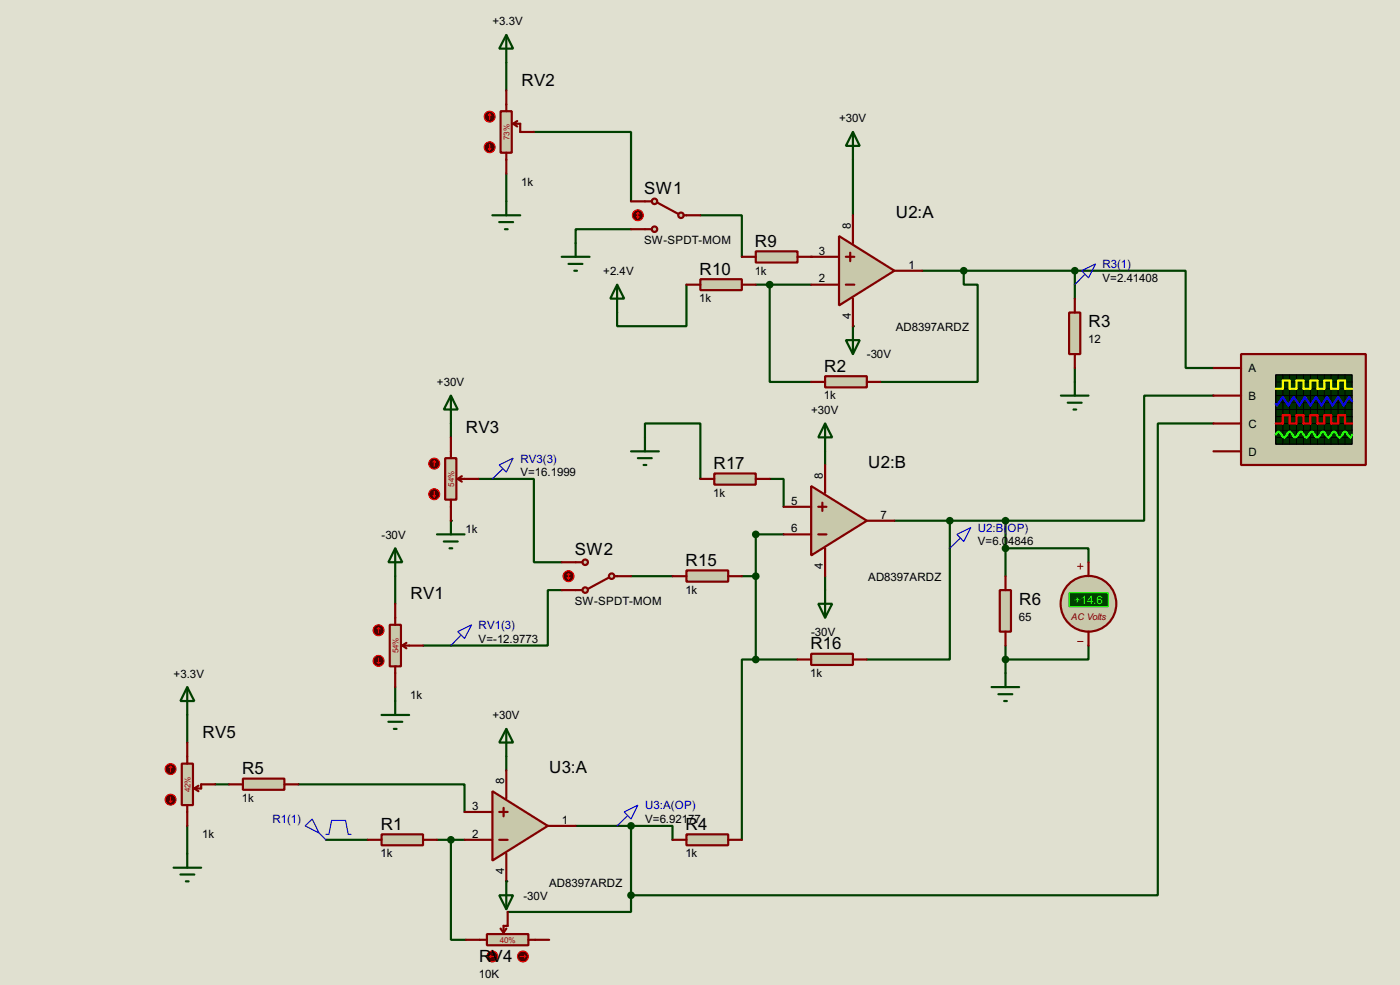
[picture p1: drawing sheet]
<svg xmlns="http://www.w3.org/2000/svg" width="256mm" height="180mm" viewBox="0 0 256 180" stroke-linecap="round" stroke-linejoin="round" font-family="sans-serif">
<path d="M0 0h256.5v180.3h-256.5z" fill="#e0e0d0"/>
<path d="M176.6 49.6v2.5h2.5v17.8h-17.8M196.9 52.1v2.6M196.9 67.4v2.5" fill="none" stroke="#004000" stroke-width=".4"/>
<circle cx="148.6" cy="47" r=".2" fill="#004000"/>
<path d="M156.3 29.3v10.1M169 49.6h7.6" fill="none" stroke="#004000" stroke-width=".4"/>
<circle cx="156.3" cy="59.7" r=".2" fill="#004000"/>
<path d="M125.8 52.1v7.6h-12.7v-2.5M138.5 52.1h10.1M141 52.1v17.8h7.6M141 87.7h2.6v5.1M143.6 97.8h-5.1v7.7h-2.6M151.2 82.6v2.5M163.9 95.3h10.1v25.4h-15.2M151.2 105.5v2.5M92.8 138.5v2.5M59.7 153.7h7.7" fill="none" stroke="#004000" stroke-width=".4"/>
<circle cx="92.8" cy="161.3" r=".2" fill="#004000"/>
<path d="M92.8 11.5v5.1M92.8 31.8v5.1M97.8 24.2h17.8v12.7M128.3 39.4h7.6v7.6M115.6 42h-10.1v2.5M222.3 72.4h-12.7v22.9h-35.6M138.5 105.5v15.2M138.5 120.7h-2.6v33M138.5 120.7h7.6" fill="none" stroke="#004000" stroke-width=".4"/>
<circle cx="82.6" cy="95.3" r=".2" fill="#004000"/>
<g fill="none" stroke="#004000" stroke-width=".4">
<path d="M176.6 49.6h20.3M196.9 49.6h20.3v17.8h5.1M196.9 49.6v2.5M82.6 77.5v2.6M194.4 72.4h5M195.6 73.7h2.6M196.7 75h.5M196.9 69.9v2.5M222.3 77.5h-10.2v86.4h-96.5M87.7 87.7h10.1v15.2h5.1M118.2 80.1v-2.6h10.1v10.2M184.2 95.3v10.2"/>
<path d="M72.4 105.5v5M102.9 108h-2.5v10.2h-22.9M115.6 105.5h7.6M184.2 100.4h15.2v2.5M184.2 118.2v5M199.4 118.2v2.5h-15.2M34.3 130.9v5M72.4 125.8v2.5M34.3 151.2v5.1M39.4 143.6h2.6M54.7 143.6h30.4v5M80.1 153.7h5"/>
<path d="M82.6 153.7v18.3h2.8M105.5 151.2h10.1M115.6 151.2h7.6v2.5M115.6 151.2v12.7M115.6 163.9v3h-22.6"/>
</g>
<path d="M198.2 49.6l2.5-1.3-1.3 2.6zM198.7 50.3l-1.8 1.8" fill="none" stroke="#0000c0" stroke-width=".2"/>
<path d="M151.2 68.9h7.6v2h-7.6z" fill="#c8c8aa" stroke="#800000" stroke-width=".4"/>
<path d="M148.6 69.9h2.6M158.8 69.9h2.5" fill="none" stroke="#800000" stroke-width=".4"/>
<circle cx="176.5" cy="49.6" r=".5" fill="#004000" stroke="#004000" stroke-width=".4"/>
<path d="M156.3 24.2l1.2 2.5h-2.5zM156.3 24.2v5.1M156.3 59.7v5.1M155 62.3h2.5l-1.2 2.5z" fill="none" stroke="#004000" stroke-width=".4"/>
<path d="M195.9 57.2h2v7.6h-2z" fill="#c8c8aa" stroke="#800000" stroke-width=".4"/>
<path d="M196.9 54.7v2.5M196.9 64.8v2.6" fill="none" stroke="#800000" stroke-width=".4"/>
<path d="M138.5 46h7.6v2.1h-7.6z" fill="#c8c8aa" stroke="#800000" stroke-width=".4"/>
<path d="M135.9 47h2.6M146.1 47h2.5" fill="none" stroke="#800000" stroke-width=".4"/>
<path d="M153.7 43.2l10.2 6.4-10.2 6.3z" fill="#c8c8aa" stroke="#800000" stroke-width=".4"/>
<path d="M156.3 39.4v5.1M148.6 52.1h5.1M148.6 47h5.1M155 52.1h1.5M155 47h1.5M155.8 46.3v1.5M156.3 54.7v5M163.9 49.6h5.1" fill="none" stroke="#800000" stroke-width=".4"/>
<circle cx="141" cy="52.1" r=".5" fill="#004000" stroke="#004000" stroke-width=".4"/>
<path d="M128.3 51.1h7.6v2h-7.6z" fill="#c8c8aa" stroke="#800000" stroke-width=".4"/>
<path d="M125.8 52.1h2.5M135.9 52.1h2.6" fill="none" stroke="#800000" stroke-width=".4"/>
<path d="M113.1 52.1l1.3 2.6h-2.6zM113.1 52.1v5.1" fill="none" stroke="#004000" stroke-width=".4"/>
<path d="M125.8 104.4h7.6v2.1h-7.6z" fill="#c8c8aa" stroke="#800000" stroke-width=".4"/>
<path d="M123.2 105.5h2.6M133.4 105.5h2.5" fill="none" stroke="#800000" stroke-width=".4"/>
<circle cx="138.4" cy="97.8" r=".5" fill="#004000" stroke="#004000" stroke-width=".4"/>
<path d="M148.6 119.7h7.7v2h-7.7z" fill="#c8c8aa" stroke="#800000" stroke-width=".4"/>
<path d="M146.1 120.7h2.5M156.3 120.7h2.5" fill="none" stroke="#800000" stroke-width=".4"/>
<path d="M151.2 77.5l1.3 2.6h-2.6zM151.2 77.5v5.1M149.9 110.5h2.6l-1.3 2.6zM151.2 108v5.1" fill="none" stroke="#004000" stroke-width=".4"/>
<path d="M148.6 89l10.2 6.3-10.2 6.4z" fill="#c8c8aa" stroke="#800000" stroke-width=".4"/>
<path d="M143.6 97.8h5M143.6 92.8h5M149.9 97.8h1.5M149.9 92.8h1.5M150.7 92v1.5M151.2 85.1v5.1M158.8 95.3h5.1M151.2 100.4v5.1" fill="none" stroke="#800000" stroke-width=".4"/>
<circle cx="138.4" cy="105.5" r=".5" fill="#004000" stroke="#004000" stroke-width=".4"/>
<path d="M130.9 86.7h7.6v2h-7.6z" fill="#c8c8aa" stroke="#800000" stroke-width=".4"/>
<path d="M128.3 87.7h2.6M138.5 87.7h2.5" fill="none" stroke="#800000" stroke-width=".4"/>
<path d="M175.3 97.8l2.6-1.2-1.3 2.5zM175.8 98.6l-1.8 1.8" fill="none" stroke="#0000c0" stroke-width=".2"/>
<path d="M183.2 108h2v7.6h-2z" fill="#c8c8aa" stroke="#800000" stroke-width=".4"/>
<path d="M184.2 105.5v2.5M184.2 115.6v2.6" fill="none" stroke="#800000" stroke-width=".4"/>
<path d="M227.4 64.8h22.8v20.3h-22.8z" fill="#c8c8aa" stroke="#800000" stroke-width=".4"/>
<path d="M233.7 68.6h14v12.7h-14z" fill="#003000" stroke="#000" stroke-width=".25"/>
<g fill="none" stroke="#000" stroke-width=".18">
<path d="M233.7 72.4h14M233.7 69.9h14M233.7 71.2h14M233.7 73.7h14M233.7 76.3h14M233.7 77.5h14M233.7 78.8h14M233.7 75h14M235 68.6v12.7M236.3 68.6v12.7M237.5 68.6v12.7M238.8 68.6v12.7"/>
<path d="M240.1 68.6v12.7M241.4 68.6v12.7M242.6 68.6v12.7M243.9 68.6v12.7M245.2 68.6v12.7M246.4 68.6v12.7M233.7 80.1h14"/>
</g>
<path d="M233.7 71.2h1.3v-1.5h1.3v1.5h1.2v-1.5h1.3v1.5h1.3v-1.5h1.3v1.5h1.2v-1.5h1.3v1.5h1.3v-1.5h1.2v1.5h1.3" fill="none" stroke="#ff0" stroke-width=".4"/>
<path d="M233.7 77.5h1.3v-1.5h1.3v1.5h1.2v-1.5h1.3v1.5h1.3v-1.5h1.3v1.5h1.2v-1.5h1.3v1.5h1.3v-1.5h1.2v1.5h1.3" fill="none" stroke="#f00" stroke-width=".4"/>
<path d="M247.7 73.5l-.5-.8-1 1.5-1-1.5-1.1 1.5-1-1.5-1 1.5-1-1.5-1 1.5-1-1.5-1 1.5-1.1-1.5-1 1.5-1-1.5-1 1.5-.3-.2" fill="none" stroke="#00f" stroke-width=".4"/>
<path d="M233.7 79.6l.5-.6 .3 .1 .5 .8 .3 .2 .2-.2 .5-.8 .3-.1 .2 .1 .5 .8 .3 .2 .2-.2 .5-.8 .3-.1 .2 .1 .5 .8 .3 .2 .3-.2 .5-.8 .2-.1 .3 .1 .2 .5a.54 .54 0 0 0 .8 .3l.5-.8 .3-.1 .2 .1 .5 .8 .3 .2 .2-.2 .5-.8 .3-.1 .2 .1 .5 .8 .3 .2 .3-.2 .4-.8 .3-.1 .3 .1 .5 .8 .3 .2 .2-.5" fill="none" stroke="#0f0" stroke-width=".4"/>
<path d="M222.3 67.4h5.1M222.3 72.4h5.1M222.3 77.5h5.1M222.3 82.6h5.1" fill="none" stroke="#800000" stroke-width=".4"/>
<circle cx="174" cy="95.3" r=".5" fill="#004000" stroke="#004000" stroke-width=".4"/>
<path d="M55.9 151.2l1.3-1.3 1.3 2.6zM58.5 152.5l1.2 1.2M59.7 152.7h.6l.5-2.5h2.5l.5 2.5h.5" fill="none" stroke="#0000c0" stroke-width=".2"/>
<path d="M69.9 152.7h7.6v2h-7.6z" fill="#c8c8aa" stroke="#800000" stroke-width=".4"/>
<path d="M67.4 153.7h2.5M77.5 153.7h2.6" fill="none" stroke="#800000" stroke-width=".4"/>
<path d="M90.2 144.8l10.2 6.4-10.2 6.3z" fill="#c8c8aa" stroke="#800000" stroke-width=".4"/>
<path d="M85.1 153.7h5.1M85.1 148.6h5.1M91.5 153.7h1.5M91.5 148.6h1.5M92.3 147.9v1.5M92.8 141v5.1M92.8 156.3v5M100.4 151.2h5.1" fill="none" stroke="#800000" stroke-width=".4"/>
<path d="M92.8 133.4l1.2 2.5h-2.5zM92.8 133.4v5.1M91.5 163.9h2.5l-1.2 2.5zM92.8 161.3v5.1" fill="none" stroke="#004000" stroke-width=".4"/>
<circle cx="124.7" cy="39.4" r=".5" fill="#c8c8aa" stroke="#800000" stroke-width=".4"/>
<path d="M125.3 39.4h.5" fill="none" stroke="#800000" stroke-width=".4"/>
<circle cx="119.9" cy="36.9" r=".5" fill="#c8c8aa" stroke="#800000" stroke-width=".4"/>
<path d="M118.2 36.9h1.2M120.5 37.1l3.8 2.1" fill="none" stroke="#800000" stroke-width=".4"/>
<circle cx="119.9" cy="42" r=".5" fill="#c8c8aa" stroke="#800000" stroke-width=".4"/>
<path d="M115.6 36.9h2.6M125.8 39.4h2.5M115.6 42h3.8" fill="none" stroke="#800000" stroke-width=".4"/>
<circle cx="116.8" cy="39.4" r="1" fill="#400000" stroke="#f00" stroke-width=".2"/>
<path d="M116.6 39.7l.3 .2M116.9 38.9v1M116.9 38.9l.2 .3M116.9 38.9l-.3 .3M117.1 39.7l-.2 .2" fill="none" stroke="#f00" stroke-width=".2"/>
<path d="M92.8 6.4l1.2 2.5h-2.5zM92.8 6.4v5.1M90.2 39.4h5.1M92.8 36.9v2.5M91.5 40.7h2.5M92.5 42h.5M102.9 47h5.1M104.2 48.3h2.5M105.2 49.6h.5M105.5 44.5v2.5" fill="none" stroke="#004000" stroke-width=".4"/>
<path d="M91.7 20.4h2.1v7.6h-2.1z" fill="#c8c8aa" stroke="#800000" stroke-width=".4"/>
<path d="M92.8 16.6v3.8M92.8 28v3.8M94 22.7l.8 .5M94 22.7h1.3v1.5h2.5M94.8 22.2l-.8 .5" fill="none" stroke="#800000" stroke-width=".4"/>
<circle cx="89.7" cy="21.4" r="1" fill="#400000" stroke="#f00" stroke-width=".2"/>
<path d="M89.7 20.9l-.2 .2M89.7 20.9l.3 .2M89.7 20.9v1" fill="none" stroke="#f00" stroke-width=".2"/>
<circle cx="89.7" cy="27" r="1" fill="#400000" stroke="#f00" stroke-width=".2"/>
<path d="M89.5 27.2l.2 .3M89.7 26.5v1M90 27.2l-.3 .3" fill="none" stroke="#f00" stroke-width=".2"/>
<circle cx="184.2" cy="95.3" r=".5" fill="#004000" stroke="#004000" stroke-width=".4"/>
<path d="M181.7 125.8h5M182.9 127.1h2.6M184 128.3h.5M184.2 123.2v2.6" fill="none" stroke="#004000" stroke-width=".4"/>
<path d="M125.8 152.7h7.6v2h-7.6z" fill="#c8c8aa" stroke="#800000" stroke-width=".4"/>
<path d="M123.2 153.7h2.6M133.4 153.7h2.5" fill="none" stroke="#800000" stroke-width=".4"/>
<circle cx="138.4" cy="120.7" r=".5" fill="#004000" stroke="#004000" stroke-width=".4"/>
<path d="M82.6 72.4l1.3 2.6h-2.6zM82.6 72.4v5.1M80.1 97.8h5M81.3 99.1h2.6M82.6 95.3v2.5M82.4 100.4h.5" fill="none" stroke="#004000" stroke-width=".4"/>
<path d="M81.6 83.9h2v7.6h-2z" fill="#c8c8aa" stroke="#800000" stroke-width=".4"/>
<path d="M82.6 80.1v3.8M82.6 91.5v3.8M83.9 87.7l.7 .5M83.9 87.7h3.8M84.6 87.2l-.7 .5" fill="none" stroke="#800000" stroke-width=".4"/>
<circle cx="79.5" cy="84.9" r="1" fill="#400000" stroke="#f00" stroke-width=".2"/>
<path d="M79.6 84.4l-.3 .2M79.6 84.4l.2 .2M79.6 84.4v1" fill="none" stroke="#f00" stroke-width=".2"/>
<circle cx="79.5" cy="90.5" r="1" fill="#400000" stroke="#f00" stroke-width=".2"/>
<path d="M79.3 90.7l.3 .3M79.6 90v1M79.8 90.7l-.2 .3" fill="none" stroke="#f00" stroke-width=".2"/>
<path d="M91.5 85.1l2.5-1.2-1.2 2.5zM92 85.9l-1.8 1.8" fill="none" stroke="#0000c0" stroke-width=".2"/>
<path d="M89.2 171h7.6v2h-7.6z" fill="#c8c8aa" stroke="#800000" stroke-width=".4"/>
<path d="M85.4 172h3.8M91.7 170l.6 .7M92.8 170l-.5 .7M93 166.9v2.6h-.7v1.2M96.8 172h3.8" fill="none" stroke="#800000" stroke-width=".4"/>
<circle cx="95.8" cy="175.1" r="1" fill="#400000" stroke="#f00" stroke-width=".2"/>
<path d="M95.3 175.1h1M96.1 174.8l.2 .3M96.3 175.1l-.2 .2" fill="none" stroke="#f00" stroke-width=".2"/>
<circle cx="90.2" cy="175.1" r="1" fill="#400000" stroke="#f00" stroke-width=".2"/>
<path d="M89.7 175.1l.3 .2M89.7 175.1h1M90 174.8l-.3 .3" fill="none" stroke="#f00" stroke-width=".2"/>
<g fill="#004000" stroke="#004000" stroke-width=".4">
<circle cx="82.6" cy="153.7" r=".5"/>
<circle cx="115.6" cy="151.2" r=".5"/>
<circle cx="196.9" cy="49.6" r=".5"/>
</g>
<path d="M114.4 148.6l2.5-1.2-1.3 2.5zM114.9 149.4l-1.8 1.8" fill="none" stroke="#0000c0" stroke-width=".2"/>
<path d="M115.6 82.6h5.1M116.9 83.9h2.5M117.9 85.1h.5M118.2 80.1v2.5" fill="none" stroke="#004000" stroke-width=".4"/>
<circle cx="199.4" cy="110.5" r="5.1" fill="#c8c8aa" stroke="#800000" stroke-width=".4"/>
<path d="M197.4 103.7h1M197.4 117.4h1M197.9 103.2v1" fill="none" stroke="#800000" stroke-width=".18"/>
<path d="M195.9 108.5h7.1v2.6h-7.1z" fill="#004000" stroke="#0f0" stroke-width=".2"/>
<path d="M199.4 102.9v2.6M199.4 115.6v2.6" fill="none" stroke="#800000" stroke-width=".4"/>
<g fill="#004000" stroke="#004000" stroke-width=".4">
<circle cx="184.2" cy="100.4" r=".5"/>
<circle cx="184.2" cy="120.7" r=".5"/>
</g>
<path d="M34.3 125.8l1.3 2.5h-2.5zM34.3 125.8v5.1M31.8 158.8h5.1M34.3 156.3v2.5M33.1 160.1h2.5M34.1 161.3h.5" fill="none" stroke="#004000" stroke-width=".4"/>
<path d="M33.3 139.8h2.1v7.6h-2.1z" fill="#c8c8aa" stroke="#800000" stroke-width=".4"/>
<path d="M34.3 135.9v3.9M34.3 147.4v3.8M35.6 144.3l.8 .5M36.4 143.8l-.8 .5M39.4 143.6h-2.5v.7h-1.3" fill="none" stroke="#800000" stroke-width=".4"/>
<circle cx="31.2" cy="140.8" r="1" fill="#400000" stroke="#f00" stroke-width=".2"/>
<path d="M31.3 140.3l-.3 .2M31.3 140.3l.3 .2M31.3 140.3v1" fill="none" stroke="#f00" stroke-width=".2"/>
<circle cx="31.2" cy="146.4" r="1" fill="#400000" stroke="#f00" stroke-width=".2"/>
<path d="M31 146.6l.3 .3M31.3 145.9v1M31.6 146.6l-.3 .3" fill="none" stroke="#f00" stroke-width=".2"/>
<path d="M44.5 142.5h7.6v2.1h-7.6z" fill="#c8c8aa" stroke="#800000" stroke-width=".4"/>
<path d="M42 143.6h2.5M52.1 143.6h2.6" fill="none" stroke="#800000" stroke-width=".4"/>
<circle cx="115.6" cy="163.9" r=".5" fill="#004000" stroke="#004000" stroke-width=".4"/>
<circle cx="112" cy="105.5" r=".5" fill="#c8c8aa" stroke="#800000" stroke-width=".4"/>
<path d="M112.6 105.5h.5" fill="none" stroke="#800000" stroke-width=".4"/>
<circle cx="107.2" cy="102.9" r=".5" fill="#c8c8aa" stroke="#800000" stroke-width=".4"/>
<path d="M105.5 102.9h1.2M111.6 105.7l-3.8 2.1" fill="none" stroke="#800000" stroke-width=".4"/>
<circle cx="107.2" cy="108" r=".5" fill="#c8c8aa" stroke="#800000" stroke-width=".4"/>
<path d="M102.9 108h3.8M102.9 102.9h2.6M113.1 105.5h2.5" fill="none" stroke="#800000" stroke-width=".4"/>
<circle cx="104.1" cy="105.5" r="1" fill="#400000" stroke="#f00" stroke-width=".2"/>
<path d="M103.9 105.7l.3 .3M104.2 105v1M104.2 105l.2 .2M104.2 105l-.3 .2M104.4 105.7l-.2 .3" fill="none" stroke="#f00" stroke-width=".2"/>
<path d="M72.4 100.4l1.3 2.5h-2.5zM72.4 100.4v5.1M69.9 130.9h5.1M71.2 132.1h2.5M72.2 133.4h.5M72.4 128.3v2.6" fill="none" stroke="#004000" stroke-width=".4"/>
<path d="M71.4 114.4h2.1v7.6h-2.1z" fill="#c8c8aa" stroke="#800000" stroke-width=".4"/>
<path d="M72.4 110.5v3.9M73.7 118.2l.8 .5M73.7 118.2h3.8M74.5 117.7l-.8 .5M72.4 122v3.8" fill="none" stroke="#800000" stroke-width=".4"/>
<circle cx="69.3" cy="115.4" r="1" fill="#400000" stroke="#f00" stroke-width=".2"/>
<path d="M69.4 114.9l-.3 .2M69.4 114.9l.3 .2M69.4 114.9v1" fill="none" stroke="#f00" stroke-width=".2"/>
<circle cx="69.3" cy="121" r="1" fill="#400000" stroke="#f00" stroke-width=".2"/>
<path d="M69.1 121.2l.3 .3M69.4 120.5v1M69.7 121.2l-.3 .3" fill="none" stroke="#f00" stroke-width=".2"/>
<path d="M83.9 115.6l2.5-1.2-1.3 2.5zM84.4 116.4l-1.8 1.8" fill="none" stroke="#0000c0" stroke-width=".2"/>
<g font-size="3.5">
<text x="95.6" y="15.7">RV2</text>
<text x="118" y="35.6">SW1</text>
<text x="164.1" y="39.9">U2:A</text>
<text x="138.3" y="45.2">R9</text>
<text x="128.2" y="50.3">R10</text>
<text x="199.4" y="59.9">R3</text>
<text x="151" y="68.1">R2</text>
<text x="85.4" y="79.3">RV3</text>
<text x="130.7" y="85.9">R17</text>
<text x="159.1" y="85.6">U2:B</text>
<text x="105.3" y="101.6">SW2</text>
<text x="125.6" y="103.6">R15</text>
<text x="75.2" y="109.7">RV1</text>
<text x="186.7" y="110.7">R6</text>
<text x="148.5" y="118.9">R16</text>
<text x="37.1" y="135.1">RV5</text>
<text x="44.4" y="141.7">R5</text>
<text x="100.6" y="141.5">U3:A</text>
<text x="69.8" y="151.9">R1</text>
<text x="125.6" y="151.9">R4</text>
<text x="87.8" y="176.1">RV4</text>
</g>
<g font-size="2.4">
<text x="90.2" y="4.6">+3.3V</text>
<text x="153.7" y="22.4">+30V</text>
<text x="95.5" y="34">1k</text>
<text x="155.9" y="42" transform="rotate(-90 155.9 42)">8</text>
<text x="118" y="44.6">SW-SPDT-MOM</text>
<text x="150" y="46.6">3</text>
<text x="110.5" y="50.4">+2.4V</text>
<text x="138.3" y="50.3">1k</text>
<text x="150" y="51.7">2</text>
<text x="166.4" y="49.2">1</text>
<text x="202" y="51.5">V=2.41408</text>
<text x="128.1" y="55.3">1k</text>
<text x="155.9" y="58.4" transform="rotate(-90 155.9 58.4)">4</text>
<text x="158.8" y="65.6">-30V</text>
<text x="164.1" y="60.7">AD8397ARDZ</text>
<text x="199.4" y="62.8">12</text>
<text x="80.1" y="70.7">+30V</text>
<text x="228.7" y="68.1">A</text>
<text x="148.6" y="75.8">+30V</text>
<text x="151" y="73.1">1k</text>
<text x="228.7" y="73.2">B</text>
<text x="228.7" y="78.3">C</text>
<text x="228.7" y="83.4">D</text>
<text x="95.3" y="87.1">V=16.1999</text>
<text x="150.8" y="87.7" transform="rotate(-90 150.8 87.7)">8</text>
<text x="130.7" y="90.9">1k</text>
<text x="145" y="92.4">5</text>
<text x="161.3" y="94.9">7</text>
<text x="69.9" y="98.6">-30V</text>
<text x="85.3" y="97.5">1k</text>
<text x="145" y="97.4">6</text>
<text x="179.1" y="99.8">V=6.0</text>
<text x="184.7" y="99.8">4846</text>
<text x="150.8" y="104.1" transform="rotate(-90 150.8 104.1)">4</text>
<text x="159" y="106.4">AD8397ARDZ</text>
<text x="105.3" y="110.7">SW-SPDT-MOM</text>
<text x="125.6" y="108.7">1k</text>
<text x="186.7" y="113.6">65</text>
<text x="87.7" y="117.6">V=-12.9773</text>
<text x="148.6" y="116.4">-30V</text>
<text x="31.8" y="124">+3.3V</text>
<text x="148.4" y="123.9">1k</text>
<text x="75.2" y="128">1k</text>
<text x="90.2" y="131.7">+30V</text>
<text x="92.4" y="143.6" transform="rotate(-90 92.4 143.6)">8</text>
<text x="44.3" y="146.8">1k</text>
<text x="86.5" y="148.2">3</text>
<text x="37.1" y="153.4">1k</text>
<text x="86.5" y="153.3">2</text>
<text x="102.9" y="150.8">1</text>
<text x="118.2" y="150.6">V=6.92177</text>
<text x="69.7" y="156.9">1k</text>
<text x="92.4" y="160" transform="rotate(-90 92.4 160)">4</text>
<text x="125.6" y="156.9">1k</text>
<text x="95.9" y="164.7">-30V</text>
<text x="100.6" y="162.3">AD8397ARDZ</text>
<text x="87.7" y="179">10K</text>
</g>
<g font-size="2.4" fill="#0000c0">
<text x="202" y="49.1">R3(1)</text>
<text x="95.3" y="84.7">RV3(3)</text>
<text x="179.1" y="97.4">U2:B(</text>
<text x="184.6" y="97.4">OP)</text>
<text x="87.7" y="115.2">RV1(3)</text>
<text x="118.2" y="148.2">U3:A(OP)</text>
<text x="49.9" y="150.7">R1(1)</text>
</g>
<text font-size="2.4" fill="#0f0" x="196.8" y="110.6">+14.6</text>
<text font-size="1.9" fill="#800000" x="196.2" y="113.5">AC Volts</text>
<g font-size="1.7" fill="#c00000">
<text x="93.4" y="25.6" transform="rotate(-90 93.4 25.6)">73%</text>
<text x="83.2" y="89.1" transform="rotate(-90 83.2 89.1)">54%</text>
<text x="73" y="119.6" transform="rotate(-90 73 119.6)">54%</text>
<text x="34.9" y="145" transform="rotate(-90 34.9 145)">42%</text>
<text x="91.5" y="172.6">40%</text>
</g>
</svg>
